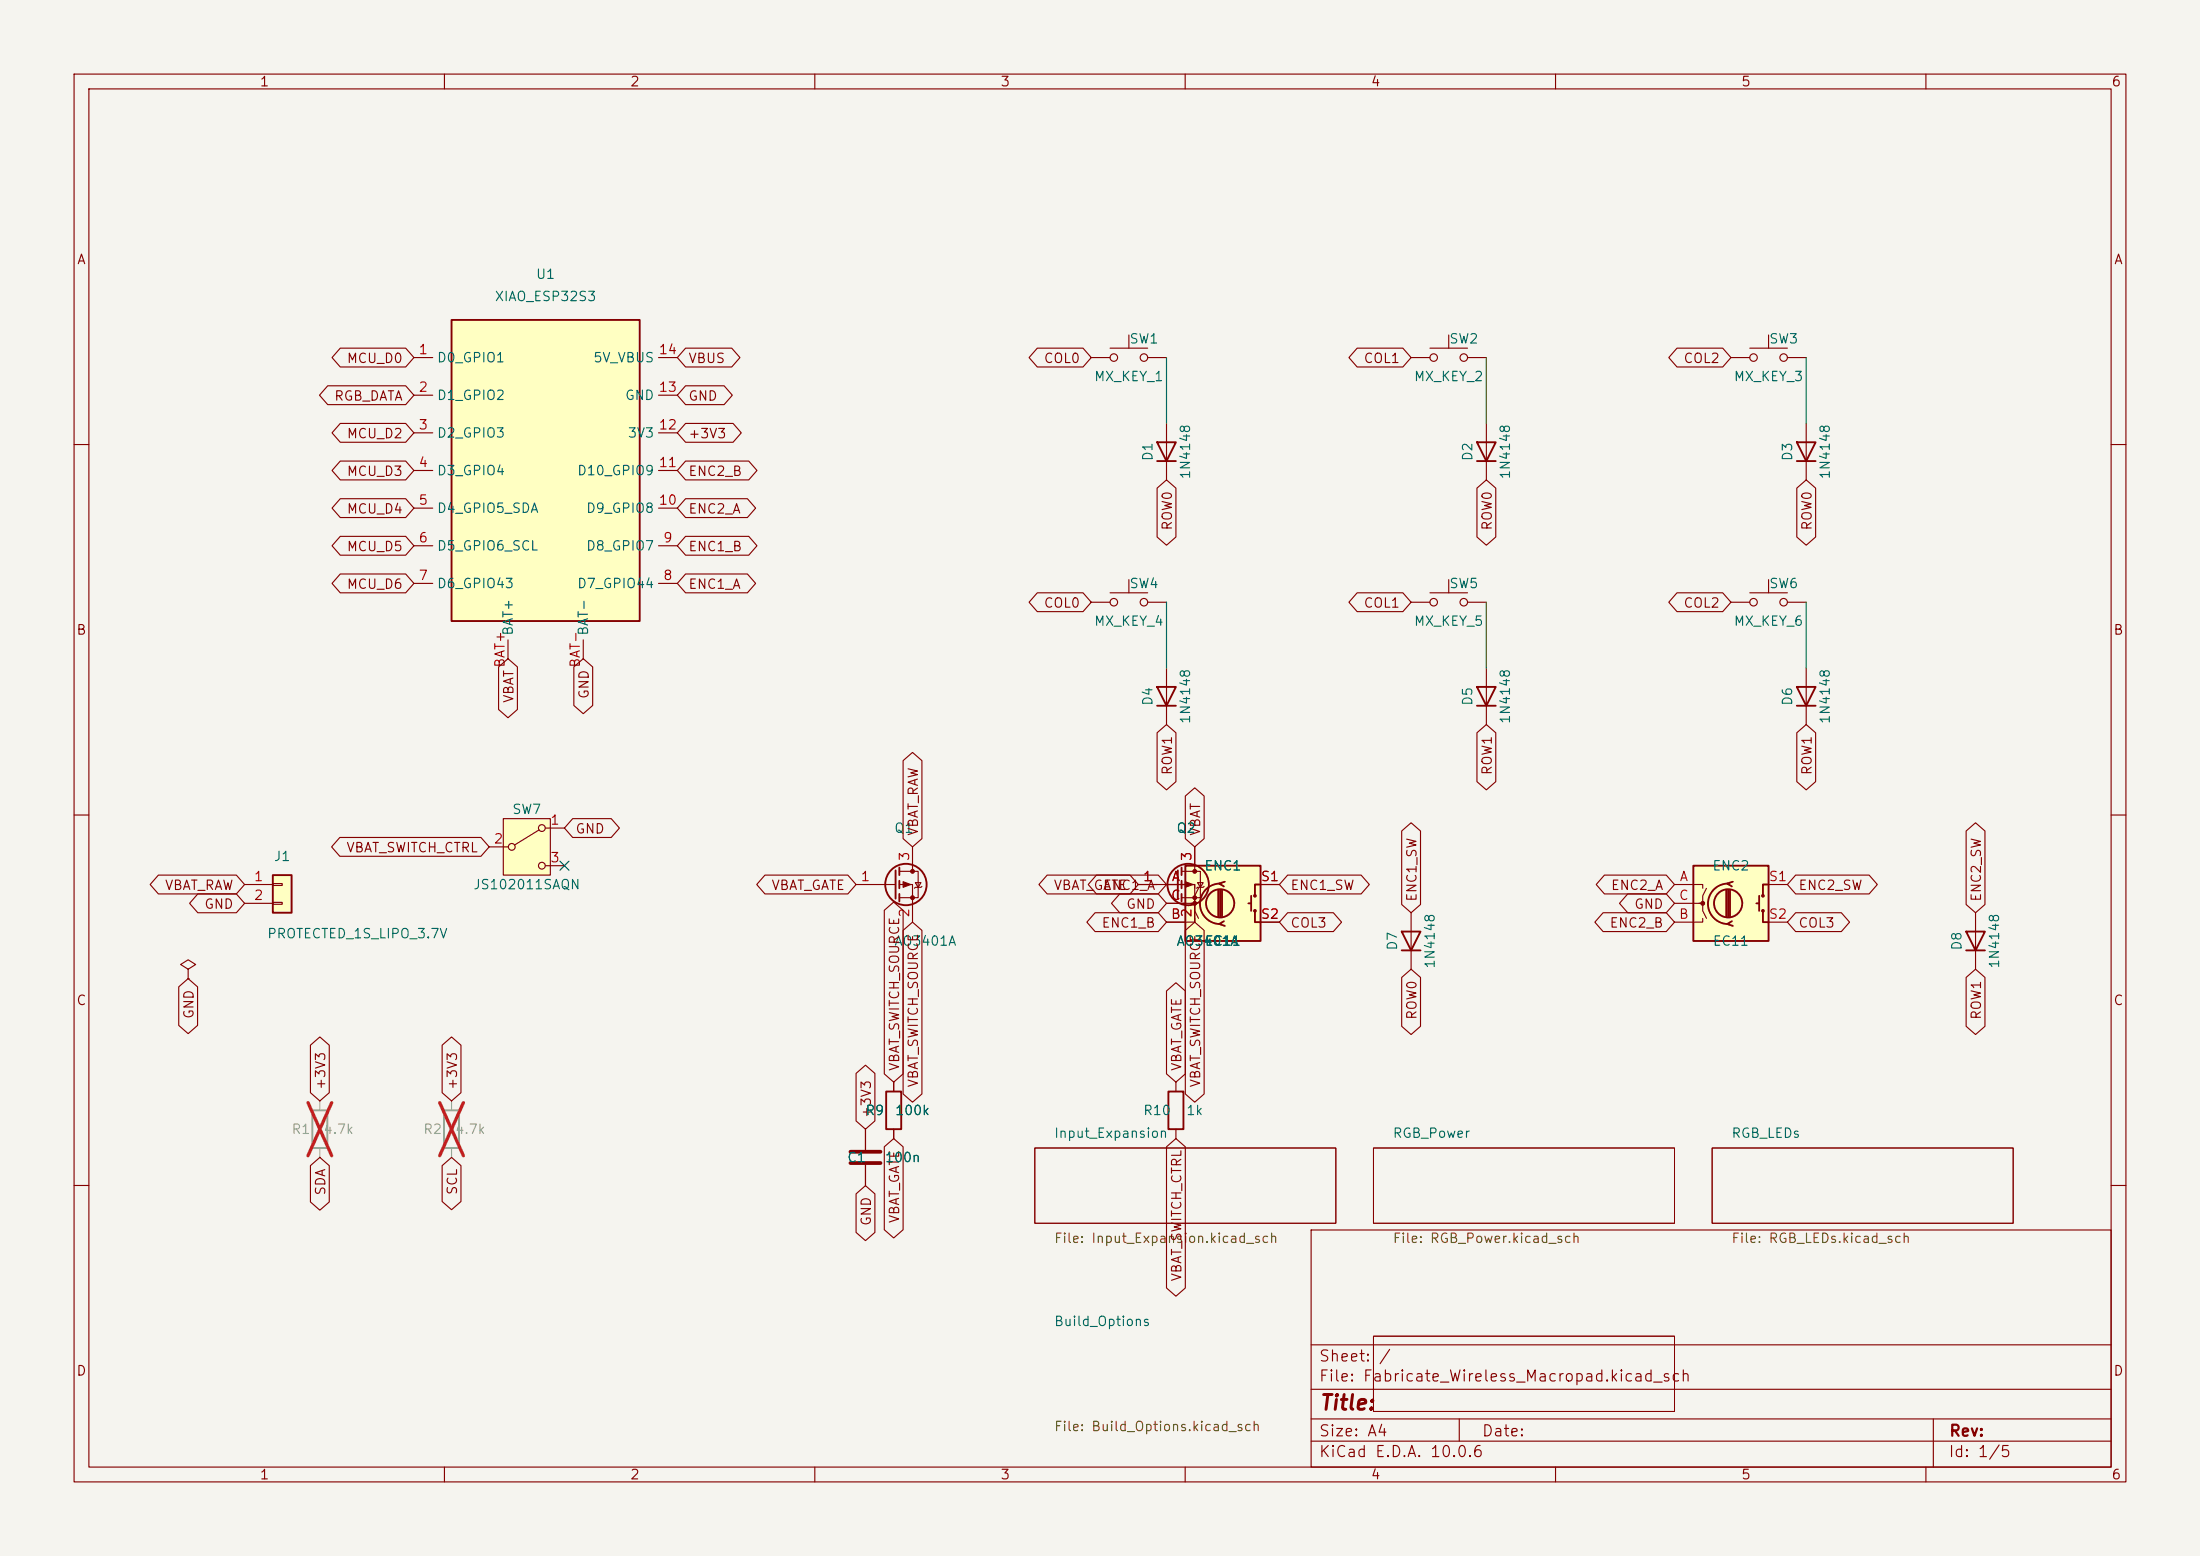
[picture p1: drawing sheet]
<svg xmlns="http://www.w3.org/2000/svg" width="297mm" height="210mm" viewBox="0 0 297 210" stroke-linecap="round" stroke-linejoin="round" font-family="sans-serif">
<path d="M0 0h297v210h-297z" fill="#f5f4ef" stroke="#f5f4ef" stroke-width=".14"/>
<g fill="none" stroke="#840000" stroke-width=".15">
<path d="M10 10h277v190h-277zM12 12h273v186h-273zM60 10v2M110 10v2M160 10v2M210 10v2M260 10v2M190.5 48.3h2.5M193 47h5.1M195.6 45.2v1.8M198.1 48.3h2.6M10 60h2"/>
<path d="M285 60h2M243.8 90.2v7.6M10 110h2M285 110h2M10 160h2M177 166h108v32h-108zM285 160h2M60 198v2M110 198v2M160 198v2M177 194.5h108M177 191.5h108"/>
<path d="M177 187.5h108M177 181.5h108M197 191.5v3M210 198v2M260 198v2M261 191.5v6.5"/>
<circle cx="193.5" cy="48.3" r=".51"/>
<circle cx="197.6" cy="48.3" r=".51"/>
</g>
<path d="M139.7 154.9h40.6v10.2h-40.6zM185.4 154.9h40.7v10.2h-40.7zM231.1 154.9h40.7v10.2h-40.7zM185.4 180.3h40.7v10.2h-40.7z" fill="none" stroke="#840000" stroke-width=".14"/>
<path d="M242.6 92.7h2.5l-1.3 2.6zM242.6 95.3h2.5" fill="none" stroke="#840000" stroke-width=".25"/>
<path d="M67.9 110.5h6.4v7.6h-6.4z" fill="#ffffc2"/>
<g fill="none" stroke="#840000" stroke-width=".15">
<path d="M233.7 48.3h2.5M236.2 47h5.1M238.8 45.2v1.8M241.3 48.3h2.5M238.8 78.2v1.8M233.7 81.3h2.5M236.2 80h5.1M241.3 81.3h2.5M66 114.3h2.6M67.9 110.5h6.4v7.6h-6.4zM72.8 112l-3.3 2M73.7 111.8h2.5"/>
<path d="M73.7 116.8h2.5M266.7 123.2v7.6"/>
<circle cx="236.7" cy="48.3" r=".51"/>
<circle cx="240.8" cy="48.3" r=".51"/>
<circle cx="236.7" cy="81.3" r=".51"/>
<circle cx="240.8" cy="81.3" r=".51"/>
<circle cx="69.1" cy="114.3" r=".46"/>
<circle cx="73.2" cy="116.8" r=".46"/>
<circle cx="73.2" cy="111.8" r=".46"/>
</g>
<path d="M265.4 125.7h2.6l-1.3 2.6zM265.4 128.3h2.6" fill="none" stroke="#840000" stroke-width=".25"/>
<path d="M160 116.8h10.2v10.2h-10.2z" fill="#ffffc2"/>
<g fill="none" stroke="#840000" stroke-width=".25">
<path d="M242.6 59.7h2.5l-1.3 2.5zM242.6 62.2h2.5M199.4 92.7h2.5l-1.2 2.6zM199.4 95.3h2.5M160 116.8h10.2v10.2h-10.2zM164.7 119.2a2.73 2.73 0 0 0-2.7 2.8 2.73 2.73 0 0 0 2.7 2.7M165.4 119l-.8 .3 .6 .3M170.2 119.4h-.8v1.5M164.5 120.1v3.6M164.7 120.1v3.6M165 120.1v3.6M165.2 124.3l-.6 .4 .8 .3"/>
<path d="M168.5 121.9h.4M168.9 120.9v2M169.4 122.9v1.6h.8"/>
<circle cx="164.7" cy="121.9" r="1.9"/>
<circle cx="169.4" cy="120.9" r=".13"/>
<circle cx="169.4" cy="122.9" r=".13"/>
</g>
<path d="M243.8 57.2v7.6M200.7 90.2v7.6M157.5 119.4h3.8v.5M161.8 119.9l-.5 1v1h-.5M170.2 119.4h2.5M25.4 130.8l1-.6-1-.7-1 .7 1 .6v1.3M25.4 132.1h.1M157.5 121.9h3.8v1l.5 1.1M161.3 124v.5h-3.8M170.2 124.5h2.5" fill="none" stroke="#840000" stroke-width=".15"/>
<circle cx="161.3" cy="121.9" r=".25" fill="#840000" stroke="#840000" stroke-width=".15"/>
<path d="M59.9 149.9h2.1v5h-2.1z" fill="none" stroke="#9c9b98" stroke-width=".25"/>
<path d="M61 148.6v1.3M61 154.9v1.3" fill="none" stroke="#9c9b98" stroke-width=".15"/>
<path d="M59.4 148.8l3.2 7.2M62.6 148.8l-3.2 7.2" fill="none" stroke="#e12e31" stroke-width=".46"/>
<path d="M36.8 118.1h2.6v5.1h-2.6z" fill="#ffffc2"/>
<path d="M36.8 118.1h2.6v5.1h-2.6z" fill="none" stroke="#840000" stroke-width=".25"/>
<path d="M33 119.4h3.8M36.8 119.3h1.3v.2h-1.3zM33 121.9h3.8M36.8 121.8h1.3v.2h-1.3z" fill="none" stroke="#840000" stroke-width=".15"/>
<path d="M228.6 116.8h10.2v10.2h-10.2z" fill="#ffffc2"/>
<g fill="none" stroke="#840000" stroke-width=".25">
<path d="M199.4 59.7h2.5l-1.2 2.5zM199.4 62.2h2.5M228.6 116.8h10.2v10.2h-10.2zM233.3 119.2a2.73 2.73 0 0 0-2.7 2.8 2.73 2.73 0 0 0 2.7 2.7M233.9 119l-.7 .3 .6 .3M238.8 119.4h-.8v1.5M189.2 125.7h2.6l-1.3 2.6zM189.2 128.3h2.6M233 120.1v3.6M233.3 120.1v3.6M233.6 120.1v3.6M233.8 124.3l-.6 .4 .7 .3"/>
<path d="M237.1 121.9h.4M237.5 120.9v2M238 122.9v1.6h.8"/>
<circle cx="233.3" cy="121.9" r="1.9"/>
<circle cx="238" cy="122.9" r=".13"/>
<circle cx="238" cy="120.9" r=".13"/>
</g>
<g fill="none" stroke="#840000" stroke-width=".15">
<path d="M200.7 57.2v7.6M195.6 78.2v1.8M190.5 81.3h2.5M193 80h5.1M198.1 81.3h2.6M226.1 119.4h3.8v.5M230.4 119.9l-.5 1v1h-.5M238.8 119.4h2.5M190.5 123.2v7.6M226.1 121.9h3.8v1l.5 1.1M229.9 124v.5h-3.8M238.8 124.5h2.5"/>
<circle cx="193.5" cy="81.3" r=".51"/>
<circle cx="197.6" cy="81.3" r=".51"/>
</g>
<circle cx="229.9" cy="121.9" r=".25" fill="#840000" stroke="#840000" stroke-width=".15"/>
<path d="M42.2 149.9h2v5h-2z" fill="none" stroke="#9c9b98" stroke-width=".25"/>
<path d="M43.2 148.6v1.3M43.2 154.9v1.3" fill="none" stroke="#9c9b98" stroke-width=".15"/>
<path d="M41.6 148.8l3.2 7.2M44.8 148.8l-3.2 7.2" fill="none" stroke="#e12e31" stroke-width=".46"/>
<path d="M61 43.2h25.4v40.6h-25.4z" fill="#ffffc2"/>
<g fill="none" stroke="#840000" stroke-width=".25">
<path d="M61 43.2h25.4v40.6h-25.4zM156.2 59.7h2.5l-1.2 2.5zM156.2 62.2h2.5M156.2 92.7h2.5l-1.2 2.6zM156.2 95.3h2.5M120.9 117.5v3.8M121.4 117.1v1M121.4 118.9v1M159 117.5v3.8M159.5 117.1v1M159.5 118.9v1M121.4 120.7v1"/>
<path d="M159.5 120.7v1M119.6 147.3h2.1v5.1h-2.1zM157.7 147.3h2.1v5.1h-2.1z"/>
<circle cx="122.3" cy="119.4" r="2.79"/>
<circle cx="160.4" cy="119.4" r="2.79"/>
</g>
<g fill="none" stroke="#840000" stroke-width=".15">
<path d="M44.2 52.1h10.6l1.1 1.2-1.1 1.3h-10.6l-1.1-1.3zM45.9 47h8.9l1.1 1.3-1.1 1.2h-8.9l-1.1-1.2zM45.9 57.1h8.9l1.1 1.3-1.1 1.3h-8.9l-1.1-1.3zM55.9 48.3h2.5M55.9 53.3h2.5M55.9 58.4h2.5M88.9 48.3h2.5M88.9 53.3h2.5M88.9 58.4h2.5M92.6 57.1h6.4l1.1 1.3-1.1 1.3h-6.4l-1.2-1.3zM92.6 52.1h5.2l1.1 1.2-1.1 1.3h-5.2l-1.2-1.3zM92.6 47h6.2l1.1 1.3-1.1 1.2h-6.2l-1.2-1.2z"/>
<path d="M140 47h6.2l1.1 1.3-1.1 1.2h-6.2l-1.1-1.2zM147.3 48.3h2.6M149.9 47h5M152.4 45.2v1.8M154.9 48.3h2.6M157.5 57.2v7.6M183.2 47h6.2l1.1 1.3-1.1 1.2h-6.2l-1.1-1.2zM226.4 47h6.2l1.1 1.3-1.1 1.2h-6.2l-1.1-1.2zM45.9 77.5h8.9l1.1 1.2-1.1 1.3h-8.9l-1.1-1.3zM45.9 67.3h8.9l1.1 1.3-1.1 1.3h-8.9l-1.1-1.3zM45.9 72.4h8.9l1.1 1.3-1.1 1.2h-8.9l-1.1-1.2zM45.9 62.2h8.9l1.1 1.3-1.1 1.3h-8.9l-1.1-1.3z"/>
<path d="M55.9 63.5h2.5M55.9 68.6h2.5M55.9 73.7h2.5M55.9 78.7h2.5M88.9 63.5h2.5M88.9 68.6h2.5M88.9 73.7h2.5M88.9 78.7h2.5M92.6 67.3h8.3l1.1 1.3-1.1 1.3h-8.3l-1.2-1.3zM92.6 62.2h8.5l1.1 1.3-1.1 1.3h-8.5l-1.2-1.3zM92.6 77.5h8.3l1.1 1.2-1.1 1.3h-8.3l-1.2-1.3zM92.6 72.4h8.5l1.1 1.3-1.1 1.2h-8.5l-1.2-1.2z"/>
<path d="M152.4 78.2v1.8M156.2 65.9l1.3-1.1 1.3 1.1v6.6l-1.3 1.1-1.3-1.1zM199.4 65.9l1.3-1.1 1.2 1.1v6.6l-1.2 1.1-1.3-1.1zM242.6 65.9l1.2-1.1 1.3 1.1v6.6l-1.3 1.1-1.2-1.1zM67.3 90l1.3-1.1 1.3 1.1v5.8l-1.3 1.1-1.3-1.1zM68.6 86.4v2.5M77.5 90l1.2-1.1 1.3 1.1v5.2l-1.3 1.1-1.2-1.1zM78.7 86.4v2.5M140 80h6.2l1.1 1.3-1.1 1.3h-6.2l-1.1-1.3zM147.3 81.3h2.6M149.9 80h5M154.9 81.3h2.6"/>
<path d="M156.2 98.9l1.3-1.1 1.3 1.1v6.6l-1.3 1.1-1.3-1.1zM157.5 90.2v7.6M183.2 80h6.2l1.1 1.3-1.1 1.3h-6.2l-1.1-1.3zM199.4 98.9l1.3-1.1 1.2 1.1v6.6l-1.2 1.1-1.3-1.1zM226.4 80h6.2l1.1 1.3-1.1 1.3h-6.2l-1.1-1.3zM242.6 98.9l1.2-1.1 1.3 1.1v6.6l-1.3 1.1-1.2-1.1zM21.4 118.1h10.5l1.1 1.3-1.1 1.3h-10.5l-1.1-1.3zM45.9 113h19l1.1 1.3-1.1 1.3h-19l-1.1-1.3zM77.3 110.5h5.2l1.1 1.3-1.1 1.2h-5.2l-1.1-1.2zM103.3 118.1h11.2l1.1 1.3-1.1 1.3h-11.2l-1.1-1.3zM115.6 119.4h5.3M121.4 117.6h2.6v3.6h-2.6"/>
<path d="M121.4 119.4h1.8v5.1M121.9 102.7l1.3-1.1 1.3 1.1v10.5l-1.3 1.1-1.3-1.1zM123.2 114.3v3.3M123.6 119.1h.7l-.3 .7zM124.5 119.6l-.2 .2h-.7l-.2 .1M141.4 118.1h11.2l1.1 1.3-1.1 1.3h-11.2l-1.1-1.3zM148 118.1h8.4l1.1 1.3-1.1 1.3h-8.4l-1.1-1.3zM153.7 119.4h6.3M159.5 117.6h2.6v3.6h-2.6M159.5 119.4h1.8v5.1M160 107.4l1.3-1.1 1.3 1.1v5.8l-1.3 1.1-1.3-1.1zM161.3 114.3v3.3"/>
<path d="M161.7 119.1h.7l-.3 .7zM162.6 119.6l-.2 .2h-.7l-.2 .1M170.2 119.4h2.5M173.8 118.1h10l1.1 1.3-1.1 1.3h-10l-1.1-1.3zM189.2 112.2l1.3-1.2 1.3 1.2v9.9l-1.3 1.1-1.3-1.1zM216.6 118.1h8.3l1.2 1.3-1.2 1.3h-8.3l-1.1-1.3zM242.4 118.1h9.9l1.1 1.3-1.1 1.3h-9.9l-1.1-1.3zM265.4 112.2l1.3-1.2 1.3 1.2v9.9l-1.3 1.1-1.3-1.1zM24.1 133.2l1.3-1.1 1.3 1.1v5.2l-1.3 1.1-1.3-1.1zM26.7 120.6h5.2l1.1 1.3-1.1 1.3h-5.2l-1.1-1.3zM119.4 122.9l1.2-1.1 1.3 1.1v22l-1.3 1.2-1.2-1.2zM121.9 125.6l1.3-1.1 1.3 1.1v22l-1.3 1.2-1.3-1.2z"/>
<path d="M147.8 123.2h8.6l1.1 1.3-1.1 1.2h-8.6l-1.1-1.2zM151.2 120.6h5.2l1.1 1.3-1.1 1.3h-5.2l-1.1-1.3zM157.5 133.7l1.2-1.1 1.3 1.1v11.2l-1.3 1.2-1.2-1.2zM157.5 124.5h2.5M157.5 121.9h2.5M160 125.6l1.3-1.1 1.3 1.1v22l-1.3 1.2-1.3-1.2zM170.2 124.5h2.5M173.8 123.2h6.2l1.1 1.3-1.1 1.2h-6.2l-1.1-1.2zM189.2 131.9l1.3-1.1 1.3 1.1v6.6l-1.3 1.1-1.3-1.1zM216.4 123.2h8.5l1.2 1.3-1.2 1.2h-8.5l-1.1-1.2zM219.7 120.6h5.2l1.2 1.3-1.2 1.3h-5.2l-1.1-1.3zM242.4 123.2h6.2l1.1 1.3-1.1 1.2h-6.2l-1.1-1.2z"/>
<path d="M265.4 131.9l1.3-1.1 1.3 1.1v6.6l-1.3 1.1-1.3-1.1zM41.9 141.1l1.3-1.1 1.3 1.1v6.4l-1.3 1.1-1.3-1.1zM41.9 157.3l1.3-1.1 1.3 1.1v4.9l-1.3 1.1-1.3-1.1zM59.7 157.3l1.3-1.1 1.2 1.1v4.9l-1.2 1.1-1.3-1.1zM59.7 141.1l1.3-1.1 1.2 1.1v6.4l-1.2 1.1-1.3-1.1zM115.6 144.9l1.2-1.1 1.3 1.1v6.4l-1.3 1.1-1.2-1.1zM116.8 152.4v2.8M116.8 157.2v2.8M119.4 154.8l1.2-1.1 1.3 1.1v11.2l-1.3 1.1-1.2-1.1zM120.6 146.1v1.2M120.6 152.4v1.3M157.5 154.8l1.2-1.1 1.3 1.1v19l-1.3 1.1-1.2-1.1z"/>
<path d="M158.7 146.1v1.2M158.7 152.4v1.3M115.6 161.1l1.2-1.1 1.3 1.1v5.2l-1.3 1.1-1.2-1.1z"/>
<circle cx="150.4" cy="48.3" r=".51"/>
<circle cx="154.4" cy="48.3" r=".51"/>
<circle cx="150.4" cy="81.3" r=".51"/>
<circle cx="154.4" cy="81.3" r=".51"/>
</g>
<g fill="#840000" stroke="#840000" stroke-width=".15">
<path d="M160 119l1 .4-1 .4z"/>
<path d="M121.9 119l1 .4-1 .4z"/>
<circle cx="161.3" cy="117.6" r=".25"/>
<circle cx="161.3" cy="121.2" r=".25"/>
<circle cx="123.2" cy="117.6" r=".25"/>
<circle cx="123.2" cy="121.2" r=".25"/>
</g>
<path d="M114.8 155.4h4.1M114.8 157h4.1" fill="none" stroke="#840000" stroke-width=".51"/>
<path d="M157.5 48.3v8.9M200.7 48.3v8.9M243.8 48.3v8.9M157.5 81.3v8.9M200.7 81.3v8.9M243.8 81.3v8.9" fill="none" stroke="#009600" stroke-width=".15"/>
<path d="M75.6 116.2l1.2 1.2M76.8 116.2l-1.2 1.2" fill="none" stroke="#000084" stroke-width=".15"/>
<text font-size="2" fill="#840000" x="178" y="190.8">Title:</text>
<g font-size="1.5" fill="#840000">
<text x="178" y="184.1">Sheet:</text>
<text x="186" y="184.1">/</text>
<text x="178" y="186.8">File: Fabricate_Wireless_Macropad.kicad_sch</text>
<text x="178" y="197">KiCad E.D.A. 10.0.6</text>
<text x="178" y="194.2">Size: A4</text>
<text x="200" y="194.2">Date:</text>
<text x="263" y="197">Id: 1/5</text>
<text x="263" y="194.2">Rev:</text>
</g>
<g font-size="1.3" fill="#840000">
<text x="35" y="12">1</text>
<text x="85" y="12">2</text>
<text x="135" y="12">3</text>
<text x="185" y="12">4</text>
<text x="235" y="12">5</text>
<text x="285" y="12">6</text>
<text x="10.3" y="36">A</text>
<text x="285.3" y="36">A</text>
<text x="46.7" y="49.3">MCU_D0</text>
<text x="92.8" y="49.3">VBUS</text>
<text x="140.8" y="49.3">COL0</text>
<text x="184" y="49.3">COL1</text>
<text x="227.2" y="49.3">COL2</text>
<text x="45" y="54.4">RGB_DATA</text>
<text x="46.7" y="59.5">MCU_D2</text>
<text x="92.8" y="59.5">+3V3</text>
<text x="92.8" y="54.4">GND</text>
<text x="46.7" y="64.6">MCU_D3</text>
<text x="92.8" y="64.6">ENC2_B</text>
<text x="46.7" y="69.6">MCU_D4</text>
<text x="92.8" y="69.6">ENC2_A</text>
<text x="158.5" y="71.7" transform="rotate(-90 158.5 71.7)">ROW0</text>
<text x="201.7" y="71.7" transform="rotate(-90 201.7 71.7)">ROW0</text>
<text x="244.9" y="71.7" transform="rotate(-90 244.9 71.7)">ROW0</text>
<text x="46.7" y="74.7">MCU_D5</text>
<text x="92.8" y="74.7">ENC1_B</text>
<text x="46.7" y="79.8">MCU_D6</text>
<text x="92.8" y="79.8">ENC1_A</text>
<text x="140.8" y="82.3">COL0</text>
<text x="184" y="82.3">COL1</text>
<text x="227.2" y="82.3">COL2</text>
<text x="10.2" y="86">B</text>
<text x="285.2" y="86">B</text>
<text x="69.6" y="95" transform="rotate(-90 69.6 95)">VBAT</text>
<text x="79.8" y="94.4" transform="rotate(-90 79.8 94.4)">GND</text>
<text x="158.5" y="104.7" transform="rotate(-90 158.5 104.7)">ROW1</text>
<text x="201.7" y="104.7" transform="rotate(-90 201.7 104.7)">ROW1</text>
<text x="244.9" y="104.7" transform="rotate(-90 244.9 104.7)">ROW1</text>
<text x="77.6" y="112.8">GND</text>
<text x="124.2" y="112.9" transform="rotate(-90 124.2 112.9)">VBAT_RAW</text>
<text x="162.3" y="112.9" transform="rotate(-90 162.3 112.9)">VBAT</text>
<text x="46.7" y="115.4">VBAT_SWITCH_CTRL</text>
<text x="22.2" y="120.4">VBAT_RAW</text>
<text x="27.5" y="123">GND</text>
<text x="104.1" y="120.4">VBAT_GATE</text>
<text x="142.2" y="120.4">VBAT_GATE</text>
<text x="148.6" y="125.5">ENC1_B</text>
<text x="148.8" y="120.4">ENC1_A</text>
<text x="152" y="123">GND</text>
<text x="174.1" y="120.4">ENC1_SW</text>
<text x="174.1" y="125.5">COL3</text>
<text x="191.6" y="121.8" transform="rotate(-90 191.6 121.8)">ENC1_SW</text>
<text x="217.2" y="125.5">ENC2_B</text>
<text x="217.4" y="120.4">ENC2_A</text>
<text x="220.5" y="123">GND</text>
<text x="242.7" y="125.5">COL3</text>
<text x="242.7" y="120.4">ENC2_SW</text>
<text x="267.8" y="121.8" transform="rotate(-90 267.8 121.8)">ENC2_SW</text>
<text x="10.2" y="136">C</text>
<text x="26.5" y="137.6" transform="rotate(-90 26.5 137.6)">GND</text>
<text x="191.6" y="137.7" transform="rotate(-90 191.6 137.7)">ROW0</text>
<text x="267.8" y="137.7" transform="rotate(-90 267.8 137.7)">ROW1</text>
<text x="285.2" y="136">C</text>
<text x="44.2" y="147.2" transform="rotate(-90 44.2 147.2)">+3V3</text>
<text x="62" y="147.2" transform="rotate(-90 62 147.2)">+3V3</text>
<text x="121.7" y="144.6" transform="rotate(-90 121.7 144.6)">VBAT_SWITCH_SOURCE</text>
<text x="124.2" y="146.9" transform="rotate(-90 124.2 146.9)">VBAT_SWITCH_SOURCE</text>
<text x="159.8" y="144.6" transform="rotate(-90 159.8 144.6)">VBAT_GATE</text>
<text x="162.3" y="146.9" transform="rotate(-90 162.3 146.9)">VBAT_SWITCH_SOURCE</text>
<text x="117.9" y="151" transform="rotate(-90 117.9 151)">+3V3</text>
<text x="44.2" y="161.4" transform="rotate(-90 44.2 161.4)">SDA</text>
<text x="62" y="161.4" transform="rotate(-90 62 161.4)">SCL</text>
<text x="117.9" y="165.5" transform="rotate(-90 117.9 165.5)">GND</text>
<text x="121.7" y="165.2" transform="rotate(-90 121.7 165.2)">VBAT_GATE</text>
<text x="159.8" y="173" transform="rotate(-90 159.8 173)">VBAT_SWITCH_CTRL</text>
<text x="10.2" y="186">D</text>
<text x="285.2" y="186">D</text>
<text x="35" y="200">1</text>
<text x="85" y="200">2</text>
<text x="135" y="200">3</text>
<text x="185" y="200">4</text>
<text x="235" y="200">5</text>
<text x="285" y="200">6</text>
</g>
<g font-size="1.3" fill="#006464">
<text x="66.7" y="41">XIAO_ESP32S3</text>
<text x="72.3" y="38">U1</text>
<text x="152.4" y="46.7">SW1</text>
<text x="195.6" y="46.7">SW2</text>
<text x="238.7" y="46.7">SW3</text>
<text x="58.9" y="49.2">D0_GPIO1</text>
<text x="80" y="49.2">5V_VBUS</text>
<text x="147.6" y="51.8">MX_KEY_1</text>
<text x="190.8" y="51.8">MX_KEY_2</text>
<text x="234" y="51.8">MX_KEY_3</text>
<text x="58.9" y="54.3">D1_GPIO2</text>
<text x="58.9" y="59.4">D2_GPIO3</text>
<text x="84.3" y="54.3">GND</text>
<text x="84.7" y="59.4">3V3</text>
<text x="58.9" y="64.5">D3_GPIO4</text>
<text x="77.8" y="64.5">D10_GPIO9</text>
<text x="155.9" y="62.3" transform="rotate(-90 155.9 62.3)">D1</text>
<text x="161" y="64.8" transform="rotate(-90 161 64.8)">1N4148</text>
<text x="199.1" y="62.3" transform="rotate(-90 199.1 62.3)">D2</text>
<text x="204.2" y="64.8" transform="rotate(-90 204.2 64.8)">1N4148</text>
<text x="242.3" y="62.3" transform="rotate(-90 242.3 62.3)">D3</text>
<text x="247.3" y="64.8" transform="rotate(-90 247.3 64.8)">1N4148</text>
<text x="58.9" y="69.5">D4_GPIO5_SDA</text>
<text x="79" y="69.5">D9_GPIO8</text>
<text x="58.9" y="74.6">D5_GPIO6_SCL</text>
<text x="79" y="74.6">D8_GPIO7</text>
<text x="58.9" y="79.7">D6_GPIO43</text>
<text x="77.8" y="79.7">D7_GPIO44</text>
<text x="152.4" y="79.7">SW4</text>
<text x="195.6" y="79.7">SW5</text>
<text x="238.7" y="79.7">SW6</text>
<text x="69.5" y="85.9" transform="rotate(-90 69.5 85.9)">BAT+</text>
<text x="79.7" y="85.9" transform="rotate(-90 79.7 85.9)">BAT-</text>
<text x="147.6" y="84.8">MX_KEY_4</text>
<text x="190.8" y="84.8">MX_KEY_5</text>
<text x="234" y="84.8">MX_KEY_6</text>
<text x="155.9" y="95.3" transform="rotate(-90 155.9 95.3)">D4</text>
<text x="199.1" y="95.3" transform="rotate(-90 199.1 95.3)">D5</text>
<text x="242.3" y="95.3" transform="rotate(-90 242.3 95.3)">D6</text>
<text x="161" y="97.8" transform="rotate(-90 161 97.8)">1N4148</text>
<text x="204.2" y="97.8" transform="rotate(-90 204.2 97.8)">1N4148</text>
<text x="247.3" y="97.8" transform="rotate(-90 247.3 97.8)">1N4148</text>
<text x="69.1" y="110.2">SW7</text>
<text x="120.6" y="112.7">Q1</text>
<text x="158.7" y="112.7">Q2</text>
<text x="36.9" y="116.5">J1</text>
<text x="162.5" y="117.8">ENC1</text>
<text x="231.1" y="117.8">ENC2</text>
<text x="63.8" y="120.3">JS102011SAQN</text>
<text x="36" y="127">PROTECTED_1S_LIPO_3.7V</text>
<text x="120.6" y="128">AO3401A</text>
<text x="158.7" y="128">AO3401A</text>
<text x="162.6" y="128">EC11</text>
<text x="188.9" y="128.4" transform="rotate(-90 188.9 128.4)">D7</text>
<text x="194" y="130.8" transform="rotate(-90 194 130.8)">1N4148</text>
<text x="231.1" y="128">EC11</text>
<text x="265.1" y="128.4" transform="rotate(-90 265.1 128.4)">D8</text>
<text x="270.2" y="130.8" transform="rotate(-90 270.2 130.8)">1N4148</text>
<text x="116.7" y="150.8">R9</text>
<text x="120.7" y="150.8">100k</text>
<text x="142.2" y="153.9">Input_Expansion</text>
<text x="154.2" y="150.8">R10</text>
<text x="160" y="150.8">1k</text>
<text x="187.9" y="153.9">RGB_Power</text>
<text x="233.7" y="153.9">RGB_LEDs</text>
<text x="114.3" y="157.2">C1</text>
<text x="119.4" y="157.2">100n</text>
<text x="142.2" y="179.3">Build_Options</text>
</g>
<g font-size="1.3" fill="#a90000">
<text x="56.4" y="48.1">1</text>
<text x="56.4" y="53.2">2</text>
<text x="88.8" y="53.2">13</text>
<text x="88.8" y="48.1">14</text>
<text x="56.4" y="58.3">3</text>
<text x="88.8" y="58.3">12</text>
<text x="56.4" y="63.4">4</text>
<text x="88.8" y="63.4">11</text>
<text x="56.4" y="68.4">5</text>
<text x="88.8" y="68.4">10</text>
<text x="56.4" y="73.5">6</text>
<text x="89.4" y="73.5">9</text>
<text x="56.4" y="78.6">7</text>
<text x="89.4" y="78.6">8</text>
<text x="68.4" y="90.2" transform="rotate(-90 68.4 90.2)">BAT+</text>
<text x="78.6" y="90.2" transform="rotate(-90 78.6 90.2)">BAT-</text>
<text x="74.2" y="111.6">1</text>
<text x="34.2" y="119.2">1</text>
<text x="66.6" y="114.2">2</text>
<text x="74.2" y="116.7">3</text>
<text x="116.1" y="119.2">1</text>
<text x="123.1" y="116.3" transform="rotate(-90 123.1 116.3)">3</text>
<text x="154.2" y="119.2">1</text>
<text x="158.1" y="119.2">A</text>
<text x="161.2" y="116.3" transform="rotate(-90 161.2 116.3)">3</text>
<text x="170.1" y="119.2">S1</text>
<text x="226.7" y="119.2">A</text>
<text x="238.7" y="119.2">S1</text>
<text x="34.2" y="121.8">2</text>
<text x="123.1" y="123.9" transform="rotate(-90 123.1 123.9)">2</text>
<text x="158" y="124.3">B</text>
<text x="158" y="121.8">C</text>
<text x="161.2" y="123.9" transform="rotate(-90 161.2 123.9)">2</text>
<text x="170.1" y="124.3">S2</text>
<text x="226.6" y="124.3">B</text>
<text x="226.6" y="121.8">C</text>
<text x="238.7" y="124.3">S2</text>
</g>
<g font-size="1.3" fill="#939391">
<text x="39.3" y="153.4">R1</text>
<text x="43.6" y="153.4">4.7k</text>
<text x="57.1" y="153.4">R2</text>
<text x="61.3" y="153.4">4.7k</text>
</g>
<g font-size="1.3" fill="#725600">
<text x="142.2" y="168.1">File: Input_Expansion.kicad_sch</text>
<text x="187.9" y="168.1">File: RGB_Power.kicad_sch</text>
<text x="233.7" y="168.1">File: RGB_LEDs.kicad_sch</text>
<text x="142.2" y="193.5">File: Build_Options.kicad_sch</text>
</g>
</svg>
